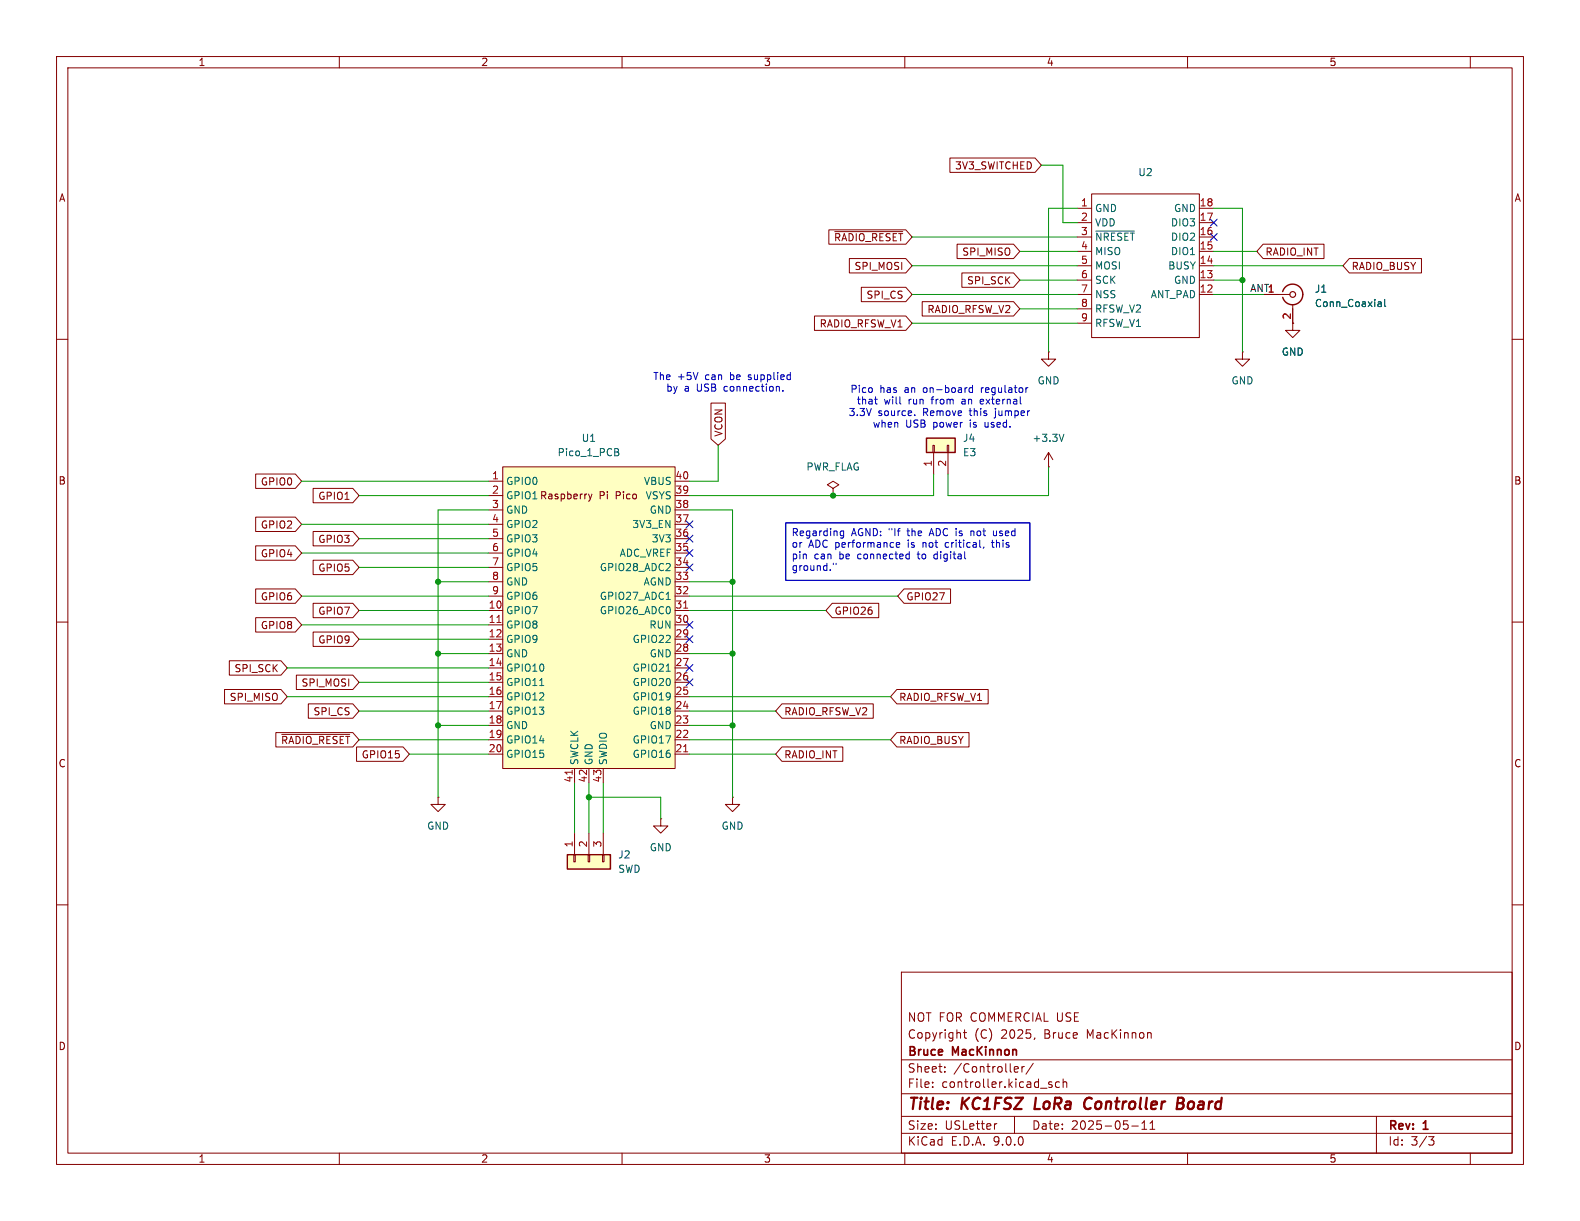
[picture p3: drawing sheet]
<svg xmlns="http://www.w3.org/2000/svg" width="279mm" height="216mm" viewBox="0 0 279 216" stroke-linecap="round" stroke-linejoin="round" font-family="sans-serif">
<g fill="none" stroke="#840000" stroke-width=".18">
<path d="M10 10h259.4v195.9h-259.4zM12 12h255.4v191.9h-255.4zM60 10v2M110 10v2M160 10v2M210 10v2M260 10v2M10 60h2M267.4 60h2M10 110h2M267.4 110h2M10 160h2"/>
<path d="M159.4 171.9h108v32h-108zM267.4 160h2M159.4 197.4h108M159.4 193.4h108M159.4 187.4h108M164.9 192.1v.2M164.9 191.4v.1M167.1 189.4v.2M167.1 188.7v.1M170.4 182.6h.5M170.6 182.1v1.3l.3 .2M176.3 198.7l-.3 .1"/>
<path d="M179.4 197.4v3M179.6 188.6l.4 .1 .1 .2-.7 .2M180 189.5l-.4 .1M180.7 188.6v1M181.1 188.6l-.2 .1-.2 .2M182.7 188l-1.3 1.9M183 183.5l-.1 .3M185.5 191.7l.5 .2 .1 .2-.2 .2-.5-.1M185.5 191.4h.5M187.4 191.4l-.5-.1-.3 .3v.4l.2 .2h.6M188 191.4l.2-.1 .4 .1v.9M188 190.8v1.5"/>
<path d="M200.1 199.1h1.2M201.9 199.7h.9M201.9 198.6l.5-.4v1.5M203.4 199.7h.8M203.4 198.6l.4-.4v1.5M203.5 182.7l.1 .9M243.4 197.4v6.5M60 203.9v2M110 203.9v2M159.4 200.4h108M160 203.9v2M210 203.9v2"/>
<path d="M252.6 201h1l-.5 .6 .4 .1 .1 .5-.3 .3h-.4M260 203.9v2"/>
</g>
<path d="M183.2 194.1l-.3 2h1M191.8 195.6a.63 .63 0 0 0 1 .4M192.7 194.1a.88 .88 0 0 0-1 .9M208.2 195.1h.7M208.3 194.1h.7a.49 .49 0 0 1 .3 .5 .49 .49 0 0 1-.4 .5l.3 .1a.58 .58 0 0 1-.4 .9h-.7z" fill="none" stroke="#840000" stroke-width=".4"/>
<path d="M88.9 82.6h30.5v53.3h-30.5z" fill="#ffffc2"/>
<g fill="none" stroke="#840000" stroke-width=".18">
<path d="M190.5 36.8h2.5M190.5 39.4h2.5M193 34.3h19.1v25.4h-19.1zM212.1 36.8h2.5M212.1 39.4h2.5M190.5 52.1h2.5M190.5 41.9h2.5M190.5 44.5h2.5M190.5 47h2.5M190.5 49.5h2.5M190.5 54.6h2.5M190.5 57.2h2.5"/>
<path d="M212.1 52.1h2.5M212.1 41.9h2.5M212.1 44.5h2.5M212.1 47h2.5M212.1 49.5h2.5M223.5 52.1h4.6M228.6 53.8v4.6h1.3l-1.3 1.3-1.3-1.3h1.3M219.7 62.2v1.3h1.3l-1.3 1.3-1.3-1.3h1.3M219.7 62.2h.1M86.4 85.1h2.5M86.4 87.6h2.5M86.4 90.2h2.5"/>
<path d="M86.4 92.7h2.5M86.4 95.3h2.5M86.4 97.8h2.5M88.9 82.6h30.5v53.3h-30.5zM104.1 87.4l.3 .8M104.4 88.2l-.3 .4M104.7 87.4l-.3 .8M119.4 85.1h2.5M119.4 87.6h2.5M119.4 90.2h2.5M119.4 92.7h2.5M119.4 95.3h2.5"/>
<path d="M119.4 97.8h2.5M147.3 86.4l1-.7-1-.6-1 .6 1 .7v1.2M147.3 87.6h.1M86.4 100.3h2.5M86.4 102.9h2.5M86.4 105.4h2.5M86.4 108h2.5M86.4 110.5h2.5M86.4 113h2.5M86.4 115.6h2.5M86.4 118.1h2.5M119.4 100.3h2.5"/>
<path d="M119.4 102.9h2.5M119.4 105.4h2.5M119.4 108h2.5M119.4 110.5h2.5M119.4 113h2.5M119.4 115.6h2.5M119.4 118.1h2.5M86.4 120.7h2.5M86.4 123.2h2.5M86.4 125.7h2.5M86.4 128.3h2.5M86.4 130.8h2.5"/>
<path d="M86.4 133.4h2.5M101.6 135.9v2.5M104.1 135.9v2.5M106.7 135.9v2.5M119.4 120.7h2.5M119.4 123.2h2.5M119.4 125.7h2.5M119.4 128.3h2.5M119.4 130.8h2.5M119.4 133.4h2.5M77.5 141v1.2h1.2l-1.2 1.3-1.3-1.3h1.3M77.5 141h.1"/>
<path d="M129.5 141v1.2h1.3l-1.3 1.3-1.2-1.3h1.2M129.5 141h.1"/>
</g>
<path d="M87.9 110.1h.7M120.9 107.5h.7M101.2 136.2v.7M120.9 132.9h.7" fill="none" stroke="#a90000" stroke-width=".18"/>
<path d="M193.8 40.9h6.8M243.8 53.4h.3l.2 .1v.7M244.3 54.2h-.5M244.3 53.7h-.5M244.9 52.9v1.1l.1 .2M108.7 79.3l.6 .1 .1 .3-.3 .2M108.7 79.9h.4M109.1 79.9l.3 .3v.3l-.7 .1M117.8 106h.7M117.8 118.7h.7M95.4 121.2h.8" fill="none" stroke="#006464" stroke-width=".18"/>
<path d="M226.8 51.6a1.81 1.81 0 0 1 2.8-1 1.81 1.81 0 0 1 0 2.9 1.81 1.81 0 0 1-2.8-.9" fill="none" stroke="#840000" stroke-width=".25"/>
<circle cx="228.6" cy="52.1" r=".51" fill="none" stroke="#840000" stroke-width=".2"/>
<path d="M100.3 151.1h7.6v2.6h-7.6z" fill="#ffffc2"/>
<path d="M100.3 151.1h7.6v2.6h-7.6z" fill="none" stroke="#840000" stroke-width=".25"/>
<path d="M185.4 82.6h.1M185.4 80l-.7 1.3M185.4 80l.8 1.3M185.4 80v2.6M101.5 151.1h.2v1.3h-.2zM101.6 147.3v3.8M104 151.1h.3v1.3h-.3zM104.1 147.3v3.8M106.6 151.1h.2v1.3h-.2zM106.7 147.3v3.8M116.8 144.8v1.3h1.3l-1.3 1.2-1.2-1.2h1.2M116.8 144.8h.1" fill="none" stroke="#840000" stroke-width=".18"/>
<path d="M188.1 76.8l-.4 1.2" fill="none" stroke="#006464" stroke-width=".18"/>
<path d="M163.8 77.5h5.1v2.5h-5.1z" fill="#ffffc2"/>
<path d="M163.8 77.5h5.1v2.5h-5.1z" fill="none" stroke="#840000" stroke-width=".25"/>
<g fill="none" stroke="#840000" stroke-width=".18">
<path d="M168 27.9h15l1.1 1.3-1.1 1.3h-15zM144 55.9h16.2l1.1 1.3-1.1 1.2h-16.2zM146.6 40.6h13.6l1.1 1.3-1.1 1.3h-13.6zM147.6 41h12M150.2 45.7h10l1.1 1.3-1.1 1.3h-10zM152.3 50.8h7.9l1.1 1.3-1.1 1.2h-7.9zM163.1 53.3h16.1l1.1 1.3-1.1 1.3h-16.1zM169.2 43.2h10l1.1 1.3-1.1 1.2h-10zM170.1 48.3h9.1l1.1 1.2-1.1 1.3h-9.1zM223.4 43.2h10.7v2.5h-10.7l-1.2-1.2zM223.5 52.1h2.6M228.6 54.6v2.6"/>
<path d="M238.6 45.7h12.8v2.6h-12.8l-1.1-1.3zM125.7 71.3h2.6v6.3l-1.3 1.1-1.3-1.1zM165 78.7h.2v1.3h-.2zM167.5 78.7h.3v1.3h-.3zM185.4 62.2v1.3h1.3l-1.3 1.3-1.3-1.3h1.3M185.4 62.2h.1M45.2 96.5h7l1.1 1.3-1.1 1.3h-7zM45.2 91.4h7l1.1 1.3-1.1 1.3h-7zM45.2 83.8h7l1.1 1.3-1.1 1.3h-7zM55.4 99.1h7l1.1 1.2-1.1 1.3h-7zM55.4 86.4h7l1.1 1.2-1.1 1.3h-7zM55.4 94h7l1.1 1.3-1.1 1.2h-7z"/>
<path d="M165.1 80v3.8M167.6 80v3.8M40.6 116.8h9.1l1.1 1.3-1.1 1.3h-9.1zM45.2 109.2h7l1.1 1.3-1.1 1.3h-7zM45.2 104.1h7l1.1 1.3-1.1 1.3h-7zM52.4 119.4h10l1.1 1.3-1.1 1.2h-10zM55.4 111.8h7l1.1 1.2-1.1 1.3h-7zM55.4 106.7h7l1.1 1.3-1.1 1.2h-7zM147.2 106.7h8.2v2.5h-8.2l-1.2-1.2zM159.9 104.1h8.2v2.6h-8.2l-1.2-1.3zM39.7 121.9h10l1.1 1.3-1.1 1.3h-10zM48.8 129.5h13.6l1.1 1.3-1.1 1.3h-13.6z"/>
<path d="M49.8 129.9h12M54.5 124.5h7.9l1.1 1.2-1.1 1.3h-7.9zM63.1 132.1h8.2l1.1 1.3-1.1 1.2h-8.2zM138.3 132.1h10.7v2.5h-10.7l-1.1-1.2zM138.3 124.5h16.1v2.5h-16.1l-1.1-1.3zM158.6 121.9h16.1v2.6h-16.1l-1.1-1.3zM158.6 129.5h12.8v2.6h-12.8l-1.1-1.3z"/>
</g>
<g fill="none" stroke="#009600" stroke-width=".18">
<path d="M184.1 29.2h3.9v10.2h2.5M190.5 36.8h-5.1v25.4M214.6 36.8h5.1v25.4M161.3 52.1h29.2M161.3 57.2h29.2M161.3 41.9h29.2M161.3 47h29.2M180.3 49.5h10.2M180.3 54.6h10.2M180.3 44.5h10.2M214.6 52.1h8.9M214.6 49.5h5.1"/>
<path d="M214.6 44.5h7.6M214.6 47h22.9M127 78.7v6.4h-5.1M53.3 85.1h33.1M53.3 92.7h33.1M53.3 97.8h33.1M63.5 87.6h22.9M63.5 95.3h22.9M86.4 90.2h-8.9v50.8M121.9 90.2h7.6v50.8M165.1 83.8v3.8h-43.2M185.4 82.6v5h-17.8v-3.8"/>
<path d="M50.8 118.1h35.6M53.3 105.4h33.1M53.3 110.5h33.1M63.5 108h22.9M63.5 113h22.9M63.5 100.3h22.9M77.5 115.6h8.9M77.5 102.9h8.9M121.9 115.6h7.6M121.9 102.9h7.6M121.9 108h24.1M121.9 105.4h36.8"/>
<path d="M50.8 123.2h35.6M63.5 130.8h22.9M63.5 125.7h22.9M63.5 120.7h22.9M72.4 133.4h14M77.5 128.3h8.9M101.6 138.4v8.9M104.1 138.4v8.9M106.7 138.4v8.9M121.9 128.3h7.6M121.9 130.8h35.6M121.9 125.7h15.3"/>
<path d="M121.9 133.4h15.3M121.9 123.2h35.6M104.1 141h12.7v3.8"/>
</g>
<g fill="none" stroke="#000084" stroke-width=".18">
<path d="M214 38.8l1.2 1.2M215.2 38.8l-1.2 1.2M214 41.3l1.2 1.2M215.2 41.3l-1.2 1.2M121.3 94.6l1.2 1.3M121.3 92.1l1.2 1.2M121.3 97.2l1.2 1.2M121.3 99.7l1.2 1.2M122.5 94.6l-1.2 1.3M122.5 92.1l-1.2 1.2M122.5 97.2l-1.2 1.2M122.5 99.7l-1.2 1.2"/>
<path d="M121.3 109.9l1.2 1.2M121.3 117.5l1.2 1.2M121.3 112.4l1.2 1.2M122.5 109.9l-1.2 1.2M122.5 117.5l-1.2 1.2M122.5 112.4l-1.2 1.2M121.3 120l1.2 1.3M122.5 120l-1.2 1.3"/>
</g>
<g fill="none" stroke="#0000c2" stroke-width=".18">
<path d="M137.8 68.4v.8M138.4 69v.2M154.6 70.6h.5M154.9 71.4h.2M159.2 71.4h.1M161.8 73.4v.1M172 68.1v1.3M172 68.6h-.4l-.2 .2 .1 .5h.5M173.5 70.6l-.2 .2v.5l.2 .1M173.9 70.9l-.6 .1M175.8 73.9h.1M181.8 68.6h-.3"/>
<path d="M138.9 92.5h43.2v10.1h-43.2zM147.4 99.6v.2M147.9 99.6v.2M149.2 93.9v1l-.3 .3-.3-.1M149.2 93.9h-.4l-.2 .2 .1 .6h.5M158.5 96.4l.6-.2-.1-.2-.3-.1-.2 .2 .1 .6h.4M160.4 98h.4M160.8 97.6v1.2M160.8 98.8h-.4M165.3 98l-.2 .2 .2 .6M167.4 95.9l-.3 .3v.3l.3 .3M171.7 93.9v.8"/>
<path d="M172 93.9l-.3 .1M174 96.7l-.1 .3M175.3 95.9h.5M175.5 95.5v1.1l.3 .2M175.7 93.9v.8h.3l.2-.1"/>
</g>
<path d="M243.8 53.4h.3l.2 .1v.7M244.3 54.2h-.5M244.3 53.7h-.5M244.9 52.9v1.1l.1 .2" fill="none" stroke="#006464" stroke-width=".18"/>
<g fill="#009600" stroke="#009600" stroke-width=".18">
<circle cx="104.1" cy="141" r=".46"/>
<circle cx="77.5" cy="128.3" r=".46"/>
<circle cx="77.5" cy="102.9" r=".46"/>
<circle cx="77.5" cy="115.6" r=".46"/>
<circle cx="219.7" cy="49.5" r=".46"/>
<circle cx="129.5" cy="115.6" r=".46"/>
<circle cx="129.5" cy="102.9" r=".46"/>
<circle cx="129.5" cy="128.3" r=".46"/>
<circle cx="147.3" cy="87.6" r=".46"/>
</g>
<g font-size="2.8" fill="#840000">
<text x="160.4" y="196.8">Title:</text>
<text x="170.1" y="196.8">KC1FSZ</text>
<text x="183.8" y="196.8">LoRa</text>
<text x="193.4" y="196.8">Controller</text>
<text x="210.6" y="196.8">Board</text>
</g>
<g font-size="2.1" fill="#840000">
<text x="160.4" y="183.9">Copyright</text>
<text x="160.4" y="180.9">NOT FOR COMMERCIAL USE</text>
<text x="172.3" y="183.9">(C)</text>
<text x="177.1" y="183.9">2025,</text>
<text x="184.8" y="183.9">Bruce</text>
<text x="192.5" y="183.9">MacKinnon</text>
<text x="160.4" y="189.9">Sheet:</text>
<text x="160.4" y="187.1">Bruce</text>
<text x="168.5" y="187.1">MacKinnon</text>
<text x="168.6" y="189.9">/Controller/</text>
<text x="160.4" y="192.6">File:</text>
<text x="166.5" y="192.6">controller.kicad_sch</text>
<text x="160.4" y="202.8">KiCad</text>
<text x="160.4" y="200">Size:</text>
<text x="167.1" y="200">USLetter</text>
<text x="168.1" y="202.8">E.D.A.</text>
<text x="175.7" y="202.8">9.0.0</text>
<text x="182.4" y="200">Date:</text>
<text x="189.4" y="200">2025-05-11</text>
<text x="245.4" y="200.2">Rev:</text>
<text x="245.4" y="202.8">Id:</text>
<text x="249.5" y="202.8">3/3</text>
<text x="251.8" y="200.2">1</text>
</g>
<g font-size="1.8" fill="#840000">
<text x="35" y="11.9">1</text>
<text x="85" y="11.9">2</text>
<text x="135" y="11.9">3</text>
<text x="185" y="11.9">4</text>
<text x="235" y="11.9">5</text>
<text x="10.3" y="35.9">A</text>
<text x="168.8" y="30.2">3V3_SWITCHED</text>
<text x="267.7" y="35.9">A</text>
<text x="147.4" y="42.9">~{RADIO_RESET}</text>
<text x="151" y="47.9">SPI_MOSI</text>
<text x="170.1" y="45.4">SPI_MISO</text>
<text x="223.7" y="45.4">RADIO_INT</text>
<text x="238.9" y="47.9">RADIO_BUSY</text>
<text x="153.1" y="53">SPI_CS</text>
<text x="170.9" y="50.5">SPI_SCK</text>
<text x="144.8" y="58.1">RADIO_RFSW_V1</text>
<text x="163.9" y="55.6">RADIO_RFSW_V2</text>
<text x="128" y="77.3" transform="rotate(-90 128 77.3)">VCON</text>
<text x="10.3" y="85.9">B</text>
<text x="46" y="86">GPIO0</text>
<text x="56.2" y="88.6">GPIO1</text>
<text x="105.9" y="88.5">Pi</text>
<text x="109" y="88.5">Pico</text>
<text x="267.7" y="85.9">B</text>
<text x="46" y="93.7">GPIO2</text>
<text x="46" y="98.7">GPIO4</text>
<text x="56.2" y="101.3">GPIO5</text>
<text x="56.2" y="96.2">GPIO3</text>
<text x="46" y="106.4">GPIO6</text>
<text x="160.2" y="106.4">GPIO27</text>
<text x="46" y="111.4">GPIO8</text>
<text x="56.2" y="114">GPIO9</text>
<text x="56.2" y="108.9">GPIO7</text>
<text x="147.5" y="108.9">GPIO26</text>
<text x="41.4" y="119.1">SPI_SCK</text>
<text x="40.5" y="124.1">SPI_MISO</text>
<text x="53.2" y="121.6">SPI_MOSI</text>
<text x="158.9" y="124.1">RADIO_RFSW_V1</text>
<text x="49.6" y="131.8">~{RADIO_RESET}</text>
<text x="55.3" y="126.7">SPI_CS</text>
<text x="138.6" y="126.7">RADIO_RFSW_V2</text>
<text x="158.9" y="131.8">RADIO_BUSY</text>
<text x="10.3" y="135.9">C</text>
<text x="63.9" y="134.3">GPIO15</text>
<text x="138.6" y="134.3">RADIO_INT</text>
<text x="267.7" y="135.9">C</text>
<text x="10.3" y="185.9">D</text>
<text x="267.7" y="185.9">D</text>
<text x="35" y="205.8">1</text>
<text x="85" y="205.8">2</text>
<text x="135" y="205.8">3</text>
<text x="185" y="205.8">4</text>
<text x="235" y="205.8">5</text>
</g>
<g font-size="1.8" fill="#006464">
<text x="201.2" y="31.3">U2</text>
<text x="193.5" y="37.7">GND</text>
<text x="193.5" y="40.2">VDD</text>
<text x="207" y="40.2">DIO3</text>
<text x="207.5" y="37.7">GND</text>
<text x="193.5" y="42.8">~{NRESET}</text>
<text x="193.5" y="45.3">MISO</text>
<text x="193.5" y="47.9">MOSI</text>
<text x="206.5" y="47.9">BUSY</text>
<text x="207" y="42.8">DIO2</text>
<text x="207" y="45.3">DIO1</text>
<text x="193.5" y="50.4">SCK</text>
<text x="193.5" y="52.9">NSS</text>
<text x="203.4" y="52.9">ANT_PAD</text>
<text x="207.5" y="50.4">GND</text>
<text x="232.4" y="52">J1</text>
<text x="193.5" y="55.5">RFSW_V2</text>
<text x="193.5" y="58">RFSW_V1</text>
<text x="232.4" y="54.5">Conn_Coaxial</text>
<text x="226.6" y="63.1">GND</text>
<text x="183.4" y="68.2">GND</text>
<text x="217.7" y="68.2">GND</text>
<text x="98.5" y="80.9">Pico_1_PCB</text>
<text x="102.8" y="78.3">U1</text>
<text x="142.5" y="83.4">PWR_FLAG</text>
<text x="170.2" y="78.3">J4</text>
<text x="170.2" y="80.9">E3</text>
<text x="182.5" y="78.3">+3.3V</text>
<text x="89.4" y="86">GPIO0</text>
<text x="89.4" y="88.5">GPIO1 Raspberry</text>
<text x="113.8" y="86">VBUS</text>
<text x="114.1" y="88.5">VSYS</text>
<text x="89.4" y="91">GND</text>
<text x="89.4" y="93.6">GPIO2</text>
<text x="111.7" y="93.6">3V3_EN</text>
<text x="114.8" y="91">GND</text>
<text x="89.4" y="96.1">GPIO3</text>
<text x="89.4" y="98.7">GPIO4</text>
<text x="89.4" y="101.2">GPIO5</text>
<text x="106" y="101.2">GPIO28_ADC2</text>
<text x="109.5" y="98.7">ADC_VREF</text>
<text x="115.2" y="96.1">3V3</text>
<text x="89.4" y="103.7">GND</text>
<text x="89.4" y="106.3">GPIO6</text>
<text x="106" y="106.3">GPIO27_ADC1</text>
<text x="113.7" y="103.7">AGND</text>
<text x="89.4" y="108.8">GPIO7</text>
<text x="89.4" y="111.4">GPIO8</text>
<text x="89.4" y="113.9">GPIO9</text>
<text x="106" y="108.8">GPIO26_ADC0</text>
<text x="111.8" y="113.9">GPIO22</text>
<text x="114.7" y="111.4">RUN</text>
<text x="89.4" y="116.4">GND</text>
<text x="89.4" y="119">GPIO10</text>
<text x="111.8" y="119">GPIO21</text>
<text x="114.8" y="116.4">GND</text>
<text x="89.4" y="121.5">GPIO11</text>
<text x="89.4" y="124.1">GPIO12</text>
<text x="111.8" y="121.5">GPIO20</text>
<text x="111.8" y="124.1">GPIO19</text>
<text x="89.4" y="126.6">GPIO13</text>
<text x="89.4" y="129.1">GND</text>
<text x="89.4" y="131.7">GPIO14</text>
<text x="111.8" y="126.6">GPIO18</text>
<text x="111.8" y="131.7">GPIO17</text>
<text x="114.8" y="129.1">GND</text>
<text x="89.4" y="134.2">GPIO15</text>
<text x="102.5" y="135.4" transform="rotate(-90 102.5 135.4)">SWCLK</text>
<text x="105" y="135.4" transform="rotate(-90 105 135.4)">GND</text>
<text x="107.5" y="135.4" transform="rotate(-90 107.5 135.4)">SWDIO</text>
<text x="111.8" y="134.2">GPIO16</text>
<text x="75.4" y="146.9">GND</text>
<text x="127.5" y="146.9">GND</text>
<text x="109.2" y="152">J2</text>
<text x="109.2" y="154.5">SWD</text>
<text x="114.8" y="150.7">GND</text>
</g>
<g font-size="1.8" fill="#a90000">
<text x="191.1" y="36.6">1</text>
<text x="191.1" y="39.1">2</text>
<text x="191.1" y="41.7">3</text>
<text x="212" y="36.6">18</text>
<text x="212" y="39.1">17</text>
<text x="212" y="41.7">16</text>
<text x="191.1" y="44.2">4</text>
<text x="191.1" y="46.7">5</text>
<text x="212" y="44.2">15</text>
<text x="212" y="46.7">14</text>
<text x="191.1" y="49.3">6</text>
<text x="191.1" y="51.8">7</text>
<text x="212" y="49.3">13</text>
<text x="212" y="51.8">12</text>
<text x="224.1" y="51.8">1</text>
<text x="191.1" y="54.4">8</text>
<text x="191.1" y="56.9">9</text>
<text x="228.3" y="56.6" transform="rotate(-90 228.3 56.6)">2</text>
<text x="164.8" y="82.6" transform="rotate(-90 164.8 82.6)">1</text>
<text x="167.4" y="82.6" transform="rotate(-90 167.4 82.6)">2</text>
<text x="86.9" y="84.8">1</text>
<text x="86.9" y="87.4">2</text>
<text x="86.9" y="89.9">3</text>
<text x="119.3" y="84.8">40</text>
<text x="119.3" y="87.4">39</text>
<text x="119.3" y="89.9">38</text>
<text x="86.9" y="92.5">4</text>
<text x="86.9" y="95">5</text>
<text x="119.3" y="92.5">37</text>
<text x="119.3" y="95">36</text>
<text x="86.9" y="97.5">6</text>
<text x="86.9" y="100.1">7</text>
<text x="119.3" y="97.5">35</text>
<text x="119.3" y="100.1">34</text>
<text x="86.3" y="107.7">10</text>
<text x="86.9" y="102.6">8</text>
<text x="86.9" y="105.2">9</text>
<text x="119.3" y="102.6">33</text>
<text x="119.3" y="105.2">32</text>
<text x="119.3" y="107.7">31</text>
<text x="86.3" y="110.2">11</text>
<text x="86.3" y="112.8">12</text>
<text x="119.3" y="110.2">30</text>
<text x="119.3" y="112.8">29</text>
<text x="86.3" y="115.3">13</text>
<text x="86.3" y="117.9">14</text>
<text x="119.3" y="115.3">28</text>
<text x="119.3" y="117.9">27</text>
<text x="86.3" y="120.4">15</text>
<text x="86.3" y="122.9">16</text>
<text x="86.3" y="125.5">17</text>
<text x="119.3" y="120.4">26</text>
<text x="119.3" y="122.9">25</text>
<text x="119.3" y="125.5">24</text>
<text x="86.3" y="128">18</text>
<text x="86.3" y="130.6">19</text>
<text x="119.3" y="128">23</text>
<text x="119.3" y="130.6">22</text>
<text x="86.3" y="133.1">20</text>
<text x="119.3" y="133.1">21</text>
<text x="101.3" y="138.5" transform="rotate(-90 101.3 138.5)">41</text>
<text x="103.9" y="138.5" transform="rotate(-90 103.9 138.5)">42</text>
<text x="106.4" y="138.5" transform="rotate(-90 106.4 138.5)">43</text>
<text x="101.3" y="149.9" transform="rotate(-90 101.3 149.9)">1</text>
<text x="103.9" y="149.9" transform="rotate(-90 103.9 149.9)">2</text>
<text x="106.4" y="149.9" transform="rotate(-90 106.4 149.9)">3</text>
</g>
<text font-size="1.8" fill="#0f0f0f" x="221" y="51.7">ANT1</text>
<g font-size="1.8" fill="#0000c2">
<text x="115.4" y="67.4">The</text>
<text x="117.7" y="69.5">by</text>
<text x="119.8" y="67.4">+5V</text>
<text x="121" y="69.5">a</text>
<text x="123.3" y="69.5">USB</text>
<text x="124.8" y="67.4">can</text>
<text x="128.3" y="69.5">connection.</text>
<text x="129.4" y="67.4">be</text>
<text x="132.8" y="67.4">supplied</text>
<text x="150.3" y="69.7">Pico</text>
<text x="151.4" y="71.7">that</text>
<text x="155.6" y="69.7">has</text>
<text x="156.3" y="71.7">will</text>
<text x="160.1" y="69.7">an</text>
<text x="160.8" y="71.7">run</text>
<text x="163.5" y="69.7">on-board</text>
<text x="165" y="71.7">from</text>
<text x="170.5" y="71.7">an</text>
<text x="174" y="69.7">regulator</text>
<text x="174" y="71.7">external</text>
<text x="150" y="73.8">3.3V</text>
<text x="154.2" y="75.8">when</text>
<text x="155.3" y="73.8">source.</text>
<text x="160.1" y="75.8">USB</text>
<text x="163.3" y="73.8">Remove</text>
<text x="165.1" y="75.8">power</text>
<text x="171.8" y="73.8">this</text>
<text x="171.8" y="75.8">is</text>
<text x="174.6" y="75.8">used.</text>
<text x="176.4" y="73.8">jumper</text>
<text x="139.9" y="95.1">Regarding</text>
<text x="150.6" y="95.1">AGND: &quot;If</text>
<text x="160.8" y="95.1">the</text>
<text x="164.9" y="95.1">ADC is</text>
<text x="172.5" y="95.1">not</text>
<text x="176.7" y="95.1">used</text>
<text x="139.9" y="97.2">or</text>
<text x="139.9" y="99.2">pin</text>
<text x="139.9" y="101.3">ground.&quot;</text>
<text x="143" y="97.2">ADC performance</text>
<text x="144" y="99.2">can</text>
<text x="148.5" y="99.2">be</text>
<text x="151.9" y="99.2">connected</text>
<text x="160.8" y="97.2">is</text>
<text x="162.8" y="99.2">to</text>
<text x="163.6" y="97.2">not</text>
<text x="165.8" y="99.2">digital</text>
<text x="167.8" y="97.2">critical,</text>
<text x="176.3" y="97.2">this</text>
</g>
</svg>
